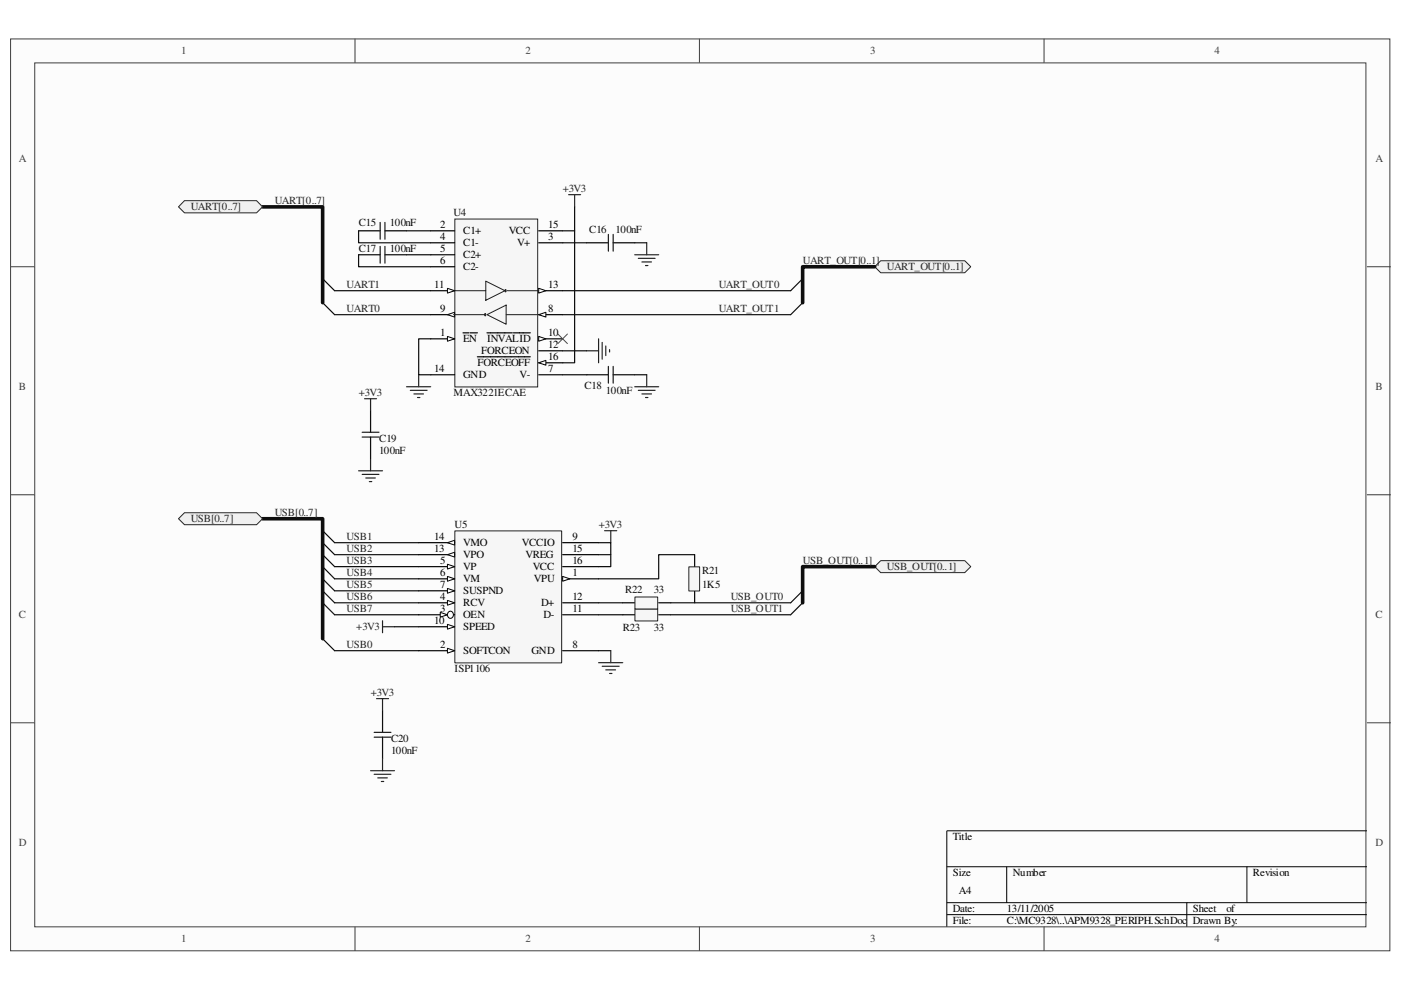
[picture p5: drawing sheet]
<svg xmlns="http://www.w3.org/2000/svg" width="297mm" height="210mm" viewBox="0 0 297 210" stroke-linecap="round" stroke-linejoin="round" font-family="sans-serif">
<path d="M2.3 8.3h292.4v193.3h-292.4z" fill="#fcfcfc"/>
<path d="M2.2 8.3h292.5v193.3h-292.5z" fill="none" stroke="#3f3f3f" stroke-width=".21"/>
<path d="M7.4 13.4h282.2v183.1h-282.2z" fill="#fcfcfc"/>
<g fill="none" stroke="#3f3f3f" stroke-width=".21">
<path d="M7.4 13.3h282.2v183.2h-282.2zM75.3 8.2v5.1M148.3 8.2v5.1M221.4 8.2v5.1M2.2 56.6h5.1M289.8 56.6h5.1M2.2 104.9h5.1M289.8 104.9h5.1M2.2 153.2h5.1M289.8 153.2h5.1M75.3 196.5v5.1M148.3 196.5v5.1"/>
<path d="M221.4 196.5v5.1"/>
</g>
<path d="M289.8 176.1h-89.1v20.4M200.7 183.8h89.1M200.7 191.4h89.1M200.7 193.9h89.1M213.4 183.8v7.6M251.6 191.4v5.1M264.4 183.8v7.6" fill="none" stroke="#000" stroke-width=".21"/>
<path d="M96.5 46.5h17.5v35.5h-17.5z" fill="#f6f6f6"/>
<path d="M96.4 46.4h17.6v35.6h-17.6z" fill="none" stroke="#252525" stroke-width=".21"/>
<path d="M114.2 66.7h5.1" fill="none" stroke="#000" stroke-width=".25"/>
<path d="M114.2 66.7l1.5-.5v1z" fill="#fcfcfc"/>
<path d="M114.2 66.7l1.5-.5v1z" fill="none" stroke="#000" stroke-width=".21"/>
<path d="M91.3 71.8h5.1" fill="none" stroke="#000" stroke-width=".25"/>
<path d="M94.9 71.3l1.5 .5-1.5 .5z" fill="#fcfcfc"/>
<path d="M94.9 71.3l1.5 .5-1.5 .5z" fill="none" stroke="#000" stroke-width=".21"/>
<path d="M91.3 61.6h5.1M98.2 70.6h1.2M99.7 70.6h1.5" fill="none" stroke="#000" stroke-width=".25"/>
<path d="M94.9 61.1l1.5 .5-1.5 .5z" fill="#fcfcfc"/>
<path d="M94.9 61.1l1.5 .5-1.5 .5z" fill="none" stroke="#000" stroke-width=".21"/>
<path d="M114.2 76.9h5.1" fill="none" stroke="#000" stroke-width=".25"/>
<path d="M114.2 76.9l1.5-.5v1z" fill="#fcfcfc"/>
<path d="M114.2 76.9l1.5-.5v1z" fill="none" stroke="#000" stroke-width=".21"/>
<path d="M91.3 66.7h5.1M101.2 75.6h11.2" fill="none" stroke="#000" stroke-width=".25"/>
<path d="M94.9 66.7l1.5-.5v1z" fill="#fcfcfc"/>
<path d="M94.9 66.7l1.5-.5v1z" fill="none" stroke="#000" stroke-width=".21"/>
<path d="M114.2 74.4h5.1M114.2 61.6h5.1" fill="none" stroke="#000" stroke-width=".25"/>
<path d="M114.2 61.1l1.5 .5-1.5 .5z" fill="#fcfcfc"/>
<path d="M114.2 61.1l1.5 .5-1.5 .5z" fill="none" stroke="#000" stroke-width=".21"/>
<path d="M114.2 71.8h5.1" fill="none" stroke="#000" stroke-width=".25"/>
<path d="M114.2 71.3l1.5 .5-1.5 .5z" fill="#fcfcfc"/>
<path d="M114.2 71.3l1.5 .5-1.5 .5z" fill="none" stroke="#000" stroke-width=".21"/>
<g fill="none" stroke="#000" stroke-width=".25">
<path d="M76 48.9h4.6M76 54h4.6M81.6 48.9h4.6M81.6 54h4.6M91.3 48.9h5.1M91.3 54h5.1M91.3 51.5h5.1M91.3 56.6h5.1M114.2 48.9h5.1M114.2 51.5h5.1M124.4 51.5h4.6M130 51.5h4.6"/>
<path d="M91.3 79.5h5.1M103.2 70.6h5.4M108.9 70.6h3.5M114.2 79.5h5.1M124.4 79.5h4.6M130 79.5h4.6M78.6 87.1v4.6M78.6 92.7v4.6M147.3 117.6v2.5M147.3 125.3v2.5"/>
</g>
<path d="M103 59.6l4.1 2-4.1 2.1zM96.1 66.7h6.6M96.4 61.6h6.6M102.8 66.5h.2l-.1 .5zM103.2 66.7l4.1-2v4zM107.1 61.5h.2l-.1 .4zM107.3 66.7h6.7M107.6 61.6h6.6" fill="none" stroke="#1b1b1b" stroke-width=".21"/>
<path d="M80.6 47.2v3.5M80.6 52.2v3.6M81.6 47.2v3.5M81.6 52.2v3.6M129 49.7v3.6M130 49.7v3.6M129 77.7v3.5M130 77.7v3.5M76.8 91.7h3.5M76.8 92.7h3.5" fill="none" stroke="#1b1b1b" stroke-width=".25"/>
<path d="M146.1 120.2h2.2v5.1h-2.2z" fill="#f6f6f6"/>
<path d="M146 120.2h2.3v5.1h-2.3z" fill="none" stroke="#252525" stroke-width=".21"/>
<path d="M132 130.3h2.6M139.7 130.3h2.5" fill="none" stroke="#000" stroke-width=".25"/>
<path d="M134.7 129.2h4.7v2.5h-4.7z" fill="#f6f6f6"/>
<path d="M134.6 129.1h4.8v2.6h-4.8z" fill="none" stroke="#252525" stroke-width=".21"/>
<path d="M132 127.8h2.6M139.7 127.8h2.5" fill="none" stroke="#000" stroke-width=".25"/>
<path d="M134.7 126.6h4.7v2.5h-4.7z" fill="#f6f6f6"/>
<path d="M134.6 126.6h4.8v2.5h-4.8z" fill="none" stroke="#252525" stroke-width=".21"/>
<path d="M118.3 70.8l2 2.1M120.3 70.8l-2 2.1" fill="none" stroke="#4c4c4c" stroke-width=".21"/>
<g fill="none" stroke="#252525" stroke-width=".25">
<path d="M120.6 41.3h2.5M121.8 41.3v2.6M134.6 54h5.1M135.3 54.8h3.6M136.1 55.5h2M136.9 56.3h.5M137.1 51.5v2.5M88.8 79.5v2.5M124.4 74.4h2.5M126.9 71.8v5.1M127.7 72.6v3.6M128.4 73.4v2"/>
<path d="M129.2 74.1v.5M137.1 79.5v2.5M76 99.8h5.1M77.3 84.5h2.5M78.6 84.5v2.6M78.6 97.3v2.5M86.2 82h5.1M87 82.8h3.5M87.8 83.5h2M88.5 84.3h.5M134.6 82h5.1M135.3 82.8h3.6"/>
<path d="M136.1 83.5h2M136.9 84.3h.5M76.8 100.6h3.5M77.6 101.3h2M78.3 102.1h.5"/>
</g>
<g fill="none" stroke="#0e0e0e" stroke-width=".25">
<path d="M68.4 59.1l2.5 2.5h20.4M76 48.9v2.6h15.3M76 54v2.6h15.3M86.2 48.9h5.1M86.2 54h5.1M119.3 51.5h5.1M121.8 43.9v5h-2.5M121.8 48.9v28h-2.5M134.6 51.5h2.5M68.4 64.2l2.5 2.5h20.4M91.3 71.8h-2.5v7.7h2.5M119.3 79.5h5.1"/>
<path d="M119.3 74.4h5.1M134.6 79.5h2.5"/>
</g>
<path d="M55.7 43.9h12.7v20.3" fill="none" stroke="#0e0e0e" stroke-width=".76"/>
<path d="M39.1 42.5h15.3l1.3 1.4-1.3 1.2h-15.3l-1.3-1.2z" fill-rule="evenodd" fill="#f0f0f0"/>
<path d="M39.1 42.5h15.3l1.3 1.4-1.3 1.2h-15.3l-1.3-1.2z" fill="none" stroke="#252525" stroke-width=".21"/>
<path d="M81.1 150.7v4.6M81.1 156.3v4.6" fill="none" stroke="#000" stroke-width=".25"/>
<path d="M79.3 155.3h3.6M79.3 156.3h3.6" fill="none" stroke="#1b1b1b" stroke-width=".25"/>
<path d="M79.8 148.1h2.6M81.1 148.1v2.6M78.6 163.4h5M79.3 164.2h3.6M80.1 164.9h2M80.9 165.7h.5M81.1 160.9v2.5" fill="none" stroke="#252525" stroke-width=".25"/>
<path d="M55.7 110h12.7v25.4" fill="none" stroke="#0e0e0e" stroke-width=".76"/>
<path d="M37.8 110l1.3-1.3h15.3l1.3 1.3-1.3 1.3h-15.3z" fill-rule="evenodd" fill="#f0f0f0"/>
<path d="M37.8 110l1.3-1.3h15.3l1.3 1.3-1.3 1.3h-15.3z" fill="none" stroke="#252525" stroke-width=".21"/>
<path d="M68.4 112.5l2.5 2.6h17.9M68.4 115.1l2.5 2.5h17.9M68.4 117.6l2.5 2.5h17.9M68.4 120.1l2.5 2.6h17.9M68.4 122.7l2.5 2.6h17.9M68.4 125.3l2.5 2.5h17.9M68.4 127.8l2.5 2.5h17.9M68.4 135.4l2.5 2.6h17.9" fill="none" stroke="#0e0e0e" stroke-width=".25"/>
<path d="M81.1 131.6v2.6M81.1 132.9h2.5" fill="none" stroke="#252525" stroke-width=".25"/>
<path d="M96.5 112.6h22.6v27.9h-22.6z" fill="#f6f6f6"/>
<path d="M96.4 112.6h22.7v27.9h-22.7z" fill="none" stroke="#252525" stroke-width=".21"/>
<path d="M88.8 115.1h7.6" fill="none" stroke="#000" stroke-width=".25"/>
<path d="M94.9 115.1l1.5-.5v1z" fill="#fcfcfc"/>
<path d="M94.9 115.1l1.5-.5v1z" fill="none" stroke="#000" stroke-width=".21"/>
<path d="M88.8 117.6h7.6" fill="none" stroke="#000" stroke-width=".25"/>
<path d="M94.9 117.6l1.5-.5v1z" fill="#fcfcfc"/>
<path d="M94.9 117.6l1.5-.5v1z" fill="none" stroke="#000" stroke-width=".21"/>
<path d="M88.8 120.1h7.6" fill="none" stroke="#000" stroke-width=".25"/>
<path d="M94.9 119.6l1.5 .5-1.5 .5z" fill="#fcfcfc"/>
<path d="M94.9 119.6l1.5 .5-1.5 .5z" fill="none" stroke="#000" stroke-width=".21"/>
<path d="M88.8 122.7h7.6" fill="none" stroke="#000" stroke-width=".25"/>
<path d="M94.9 122.2l1.5 .5-1.5 .5z" fill="#fcfcfc"/>
<path d="M94.9 122.2l1.5 .5-1.5 .5z" fill="none" stroke="#000" stroke-width=".21"/>
<path d="M88.8 125.3h7.6" fill="none" stroke="#000" stroke-width=".25"/>
<path d="M94.9 124.8l1.5 .5-1.5 .5z" fill="#fcfcfc"/>
<path d="M94.9 124.8l1.5 .5-1.5 .5z" fill="none" stroke="#000" stroke-width=".21"/>
<path d="M88.8 127.8h7.6" fill="none" stroke="#000" stroke-width=".25"/>
<path d="M94.9 127.3l1.5 .5-1.5 .5z" fill="#fcfcfc"/>
<path d="M94.9 127.3l1.5 .5-1.5 .5z" fill="none" stroke="#000" stroke-width=".21"/>
<path d="M88.8 130.3h7.6" fill="none" stroke="#000" stroke-width=".25"/>
<path d="M95.1 129.8a.67 .67 0 0 1 .9 .1 .67 .67 0 0 1 0 .9 .67 .67 0 0 1-.9 .1 .86 .86 0 0 1 0-1.1z" fill-rule="evenodd" fill="#fcfcfc"/>
<path d="M95.1 129.8a.67 .67 0 0 1 .9 .1 .67 .67 0 0 1 0 .9 .67 .67 0 0 1-.9 .1 .86 .86 0 0 1 0-1.1z" fill="none" stroke="#000" stroke-width=".21"/>
<path d="M93.3 129.8l1.6 .5-1.6 .6z" fill="#fcfcfc"/>
<path d="M93.3 129.8l1.6 .5-1.6 .6z" fill="none" stroke="#000" stroke-width=".21"/>
<path d="M88.8 132.9h7.6" fill="none" stroke="#000" stroke-width=".25"/>
<path d="M94.9 132.4l1.5 .5-1.5 .5z" fill="#fcfcfc"/>
<path d="M94.9 132.4l1.5 .5-1.5 .5z" fill="none" stroke="#000" stroke-width=".21"/>
<path d="M119.3 115.1h7.6M119.3 117.6h7.6M88.8 138h7.6M119.3 127.8h7.6M119.3 130.3h7.6M119.3 138h7.6" fill="none" stroke="#000" stroke-width=".25"/>
<path d="M94.9 137.5l1.5 .5-1.5 .5z" fill="#fcfcfc"/>
<path d="M94.9 137.5l1.5 .5-1.5 .5z" fill="none" stroke="#000" stroke-width=".21"/>
<path d="M119.3 120.1h7.6M119.3 122.7h7.6" fill="none" stroke="#000" stroke-width=".25"/>
<path d="M119.3 122.2l1.5 .5-1.5 .5z" fill="#fcfcfc"/>
<path d="M119.3 122.2l1.5 .5-1.5 .5z" fill="none" stroke="#000" stroke-width=".21"/>
<path d="M126.9 115.1h2.6v5h-2.6M126.9 117.6h2.6M147.3 117.6h-7.6v5.1h-12.8M83.6 132.9h5.2M126.9 127.8h5.1M126.9 130.3h5.1M126.9 138h2.6M142.2 127.8h25.4M142.2 130.3h25.4" fill="none" stroke="#0e0e0e" stroke-width=".25"/>
<path d="M128.2 112.5h2.6M129.5 112.5v2.6M129.5 138v2.5M126.9 140.5h5.1M127.7 141.3h3.6M128.4 142h2.1M129.2 142.8h.5" fill="none" stroke="#252525" stroke-width=".25"/>
<path d="M185.5 120.1l1.2-1.2h17.9l1.2 1.2-1.2 1.3h-17.9z" fill-rule="evenodd" fill="#f0f0f0"/>
<path d="M185.5 120.1l1.2-1.2h17.9l1.2 1.2-1.2 1.3h-17.9z" fill="none" stroke="#252525" stroke-width=".21"/>
<path d="M185.5 56.6l1.2-1.3h17.9l1.2 1.3-1.2 1.2h-17.9z" fill-rule="evenodd" fill="#f0f0f0"/>
<path d="M185.5 56.6l1.2-1.3h17.9l1.2 1.3-1.2 1.2h-17.9z" fill="none" stroke="#252525" stroke-width=".21"/>
<path d="M185.5 56.6h-15.3v7.6M185.5 120.1h-15.3v7.7" fill="none" stroke="#0e0e0e" stroke-width=".76"/>
<path d="M170.2 59.1l-2.6 2.5h-48.3M170.2 64.2l-2.6 2.5h-48.3M170.2 125.3l-2.6 2.5M170.2 127.8l-2.6 2.5" fill="none" stroke="#0e0e0e" stroke-width=".25"/>
<g font-size="2.3" fill="#3f3f3f">
<text x="38.4" y="11.5">1</text>
<text x="111.4" y="11.5">2</text>
<text x="184.5" y="11.5">3</text>
<text x="257.5" y="11.5">4</text>
<text x="4" y="34.4">A</text>
<text x="291.6" y="34.4">A</text>
<text x="4" y="82.7">B</text>
<text x="291.6" y="82.7">B</text>
<text x="4" y="131.1">C</text>
<text x="291.6" y="131.1">C</text>
<text x="4" y="179.4">D</text>
<text x="291.6" y="179.4">D</text>
<text x="38.4" y="199.8">1</text>
<text x="111.4" y="199.8">2</text>
<text x="184.5" y="199.8">3</text>
<text x="257.5" y="199.8">4</text>
</g>
<g font-size="2.3" fill="#252525">
<text x="119.3" y="40.8">+3V3</text>
<text x="40.4" y="44.6">UART[0..7]</text>
<text x="58.2" y="43.3">UART[0..7]</text>
<text x="170.2" y="56">UART_OUT[0..1]</text>
<text x="188" y="57.3">UART_OUT[0..1]</text>
<text x="73.5" y="61.1">UART1</text>
<text x="152.4" y="61.1">UART_OUT0</text>
<text x="73.5" y="66.2">UART0</text>
<text x="152.4" y="66.2">UART_OUT1</text>
<text x="76.1" y="84">+3V3</text>
<text x="40.4" y="110.7">USB[0..7]</text>
<text x="58.2" y="109.4">USB[0..7]</text>
<text x="127" y="112">+3V3</text>
<text x="73.5" y="114.6">USB1</text>
<text x="73.5" y="117.1">USB2</text>
<text x="73.5" y="119.6">USB3</text>
<text x="170.2" y="119.6">USB_OUT[0..1]</text>
<text x="73.5" y="122.2">USB4</text>
<text x="73.5" y="124.7">USB5</text>
<text x="188" y="120.9">USB_OUT[0..1]</text>
<text x="73.5" y="127.3">USB6</text>
<text x="73.5" y="129.8">USB7</text>
<text x="154.9" y="129.8">USB_OUT1</text>
<text x="154.9" y="127.3">USB_OUT0</text>
<text x="73.5" y="137.5">USB0</text>
<text x="75.5" y="133.6">+3V3</text>
<text x="78.6" y="147.6">+3V3</text>
</g>
<g font-size="2.3" fill="#0e0e0e">
<text x="76.1" y="47.9">C15</text>
<text x="82.7" y="47.9">100nF</text>
<text x="96.1" y="45.8">U4</text>
<text x="76.1" y="53.5">C17</text>
<text x="82.7" y="53.5">100nF</text>
<text x="124.9" y="49.4">C16</text>
<text x="130.5" y="49.4">100nF</text>
<text x="96.1" y="84">MAX3221ECAE</text>
<text x="123.9" y="82.5">C18</text>
<text x="128.5" y="83.5">100nF</text>
<text x="80.4" y="93.7">C19</text>
<text x="80.4" y="96.2">100nF</text>
<text x="96.4" y="112">U5</text>
<text x="132.5" y="125.7">R22</text>
<text x="138.6" y="125.7">33</text>
<text x="148.8" y="121.7">R21</text>
<text x="148.8" y="124.7">1K5</text>
<text x="132" y="133.9">R23</text>
<text x="138.6" y="133.9">33</text>
<text x="96.4" y="142.5">ISP1106</text>
<text x="82.9" y="157.3">C20</text>
<text x="82.9" y="159.8">100nF</text>
</g>
<g font-size="2.3">
<text x="93.3" y="48.4">2</text>
<text x="93.3" y="53.5">5</text>
<text x="93.3" y="50.9">4</text>
<text x="98.2" y="49.7">C1+</text>
<text x="98.2" y="52.2">C1-</text>
<text x="107.9" y="49.7">VCC</text>
<text x="109.6" y="52.2">V+</text>
<text x="116.2" y="48.4">15</text>
<text x="116.2" y="50.9">3</text>
<text x="93.3" y="56">6</text>
<text x="98.2" y="54.7">C2+</text>
<text x="98.2" y="57.3">C2-</text>
<text x="92.1" y="61.1">11</text>
<text x="116.2" y="61.1">13</text>
<text x="93.3" y="71.3">1</text>
<text x="93.3" y="66.2">9</text>
<text x="116.2" y="66.2">8</text>
<text x="116.2" y="71.3">10</text>
<text x="98.2" y="72.6">EN</text>
<text x="101.3" y="77.6">FORCEOFF</text>
<text x="102" y="75.1">FORCEON</text>
<text x="103.3" y="72.6">INVALID</text>
<text x="116.2" y="73.8">12</text>
<text x="116.2" y="76.4">16</text>
<text x="92.1" y="78.9">14</text>
<text x="98.2" y="80.2">GND</text>
<text x="110.1" y="80.2">V-</text>
<text x="116.2" y="78.9">7</text>
<text x="92.1" y="114.6">14</text>
<text x="92.1" y="117.1">13</text>
<text x="93.3" y="119.6">5</text>
<text x="98.2" y="115.8">VMO</text>
<text x="98.2" y="118.4">VPO</text>
<text x="110.7" y="115.8">VCCIO</text>
<text x="111.4" y="118.4">VREG</text>
<text x="121.4" y="117.1">15</text>
<text x="121.4" y="114.6">9</text>
<text x="121.4" y="119.6">16</text>
<text x="93.3" y="122.2">6</text>
<text x="93.3" y="124.7">7</text>
<text x="98.2" y="120.9">VP</text>
<text x="98.2" y="123.4">VM</text>
<text x="98.2" y="126">SUSPND</text>
<text x="112.9" y="120.9">VCC</text>
<text x="113.2" y="123.4">VPU</text>
<text x="121.4" y="122.2">1</text>
<text x="93.3" y="127.3">4</text>
<text x="93.3" y="129.8">3</text>
<text x="98.2" y="128.5">RCV</text>
<text x="98.2" y="131.1">OEN</text>
<text x="114.7" y="128.5">D+</text>
<text x="115.2" y="131.1">D-</text>
<text x="121.4" y="127.3">12</text>
<text x="121.4" y="129.8">11</text>
<text x="92.1" y="132.3">10</text>
<text x="93.3" y="137.5">2</text>
<text x="98.2" y="133.6">SPEED</text>
<text x="121.4" y="137.5">8</text>
<text x="98.2" y="138.7">SOFTCON</text>
<text x="112.7" y="138.7">GND</text>
<text x="202" y="178.1">Title</text>
<text x="202" y="185.8">Size</text>
<text x="214.8" y="185.8">Number</text>
<text x="265.6" y="185.8">Revision</text>
<text x="203.3" y="189.6">A4</text>
<text x="202" y="196">File:</text>
<text x="202" y="193.4">Date:</text>
<text x="213.5" y="196">C:\MC9328\..\APM9328_PERIPH.SchDoc</text>
<text x="213.5" y="193.4">13/11/2005</text>
<text x="252.9" y="193.4">Sheet</text>
<text x="252.9" y="196">Drawn By:</text>
<text x="260.1" y="193.4">of</text>
</g>
</svg>
